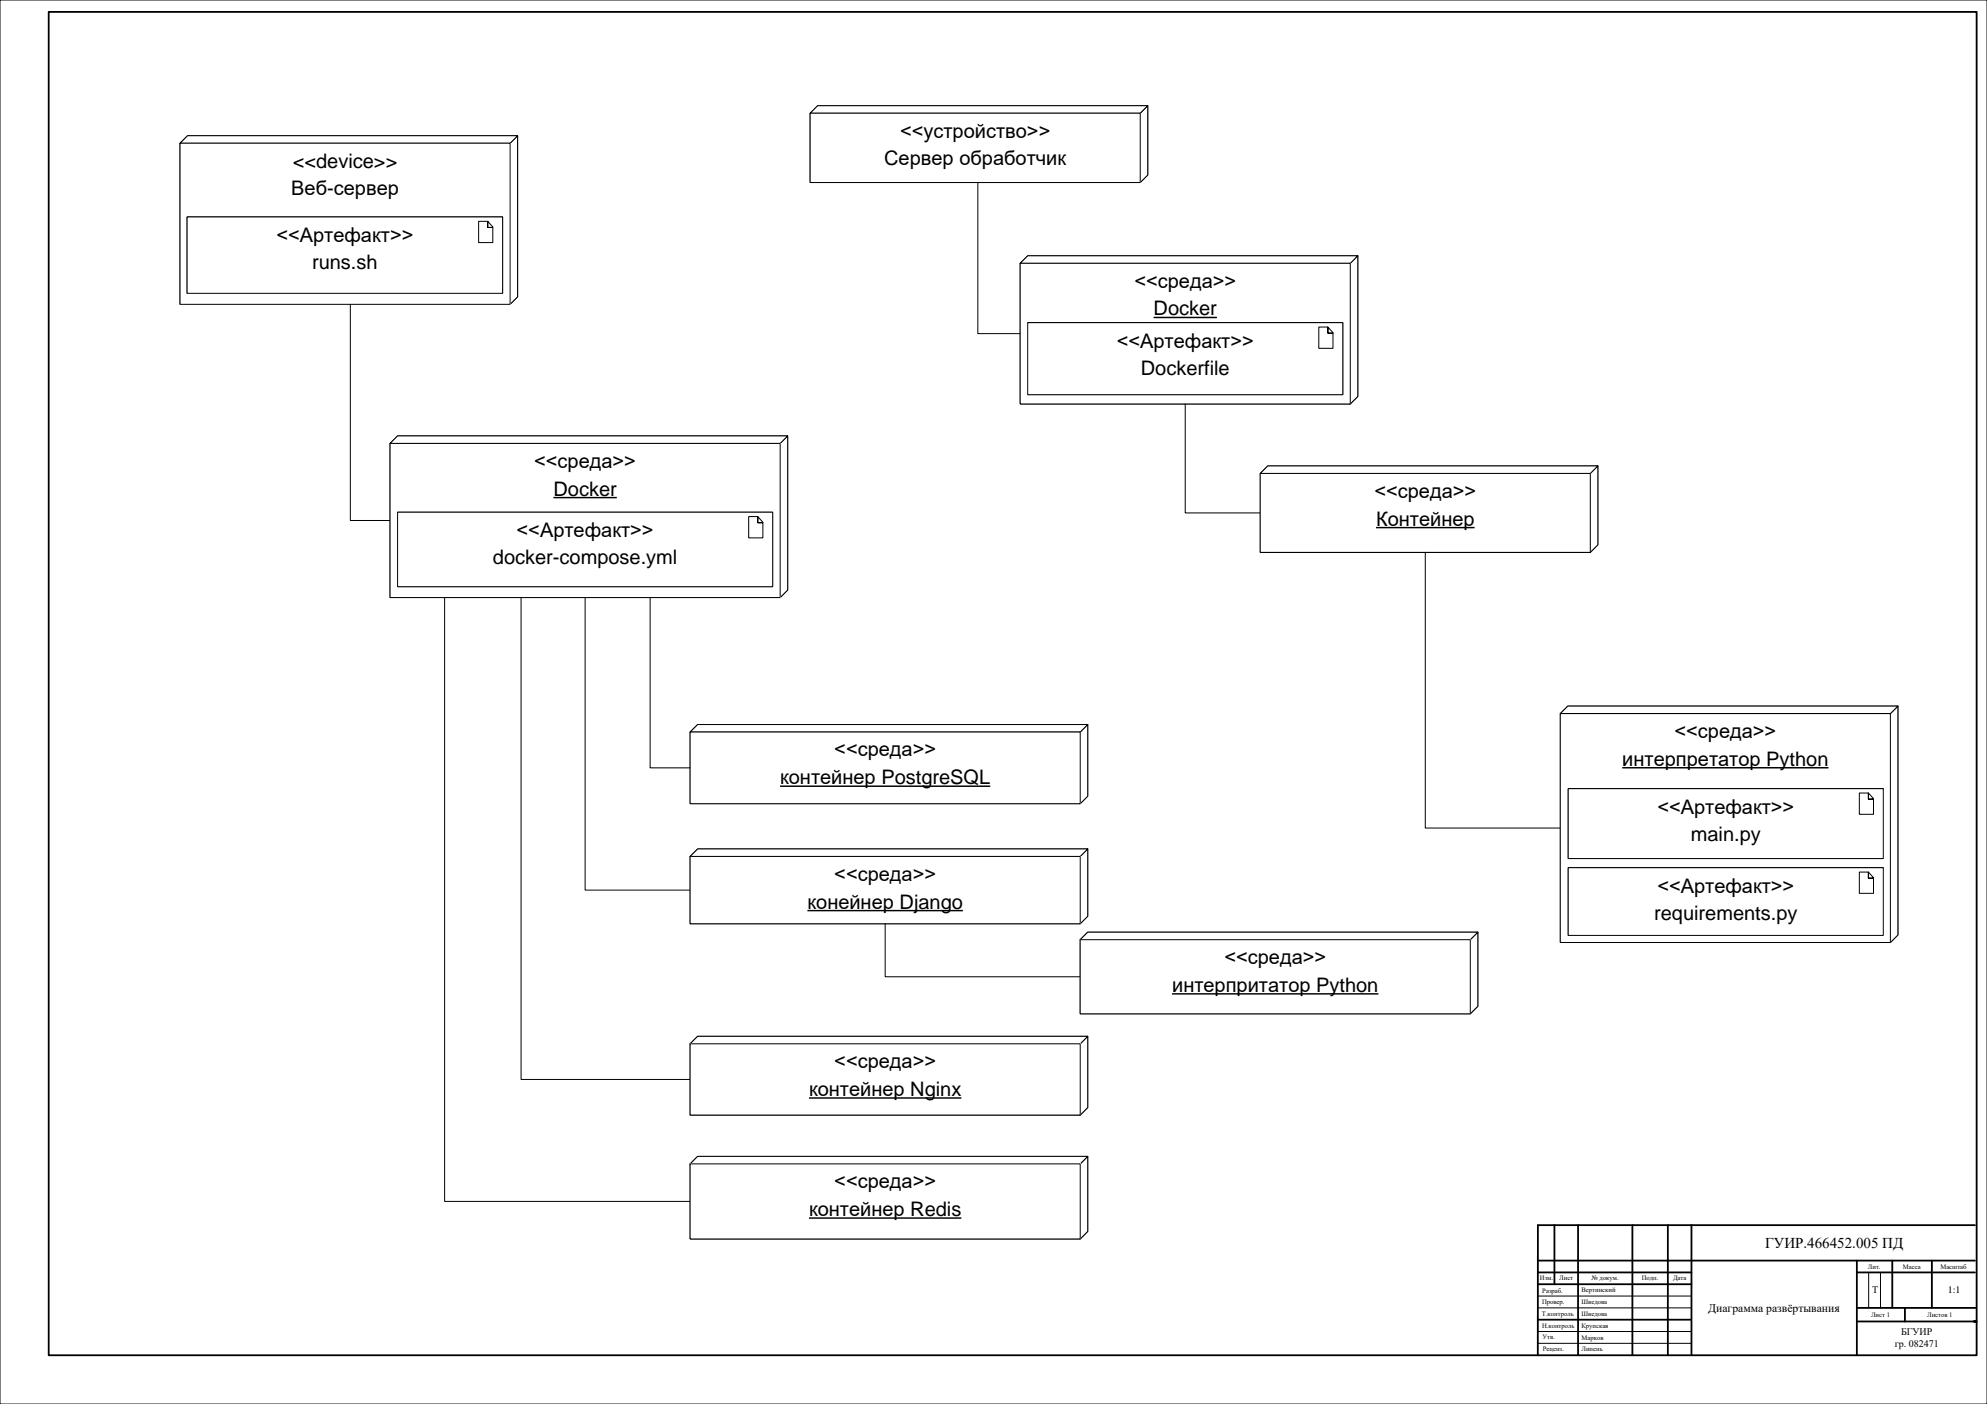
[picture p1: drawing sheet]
<svg xmlns="http://www.w3.org/2000/svg" width="841mm" height="594mm" viewBox="0 0 841 594" stroke-linecap="round" stroke-linejoin="round" font-family="sans-serif">
<path d="M0 0h841v594h-841zM790.9 538.3v15M795.9 538.3v15M650.9 553.3h65M650.9 548.3h65M833.4 559.1h3.2zM835.1 559.1l.8-.4 .8 .4-.8 .4zM650.9 568.3h65M650.9 563.3h65" fill="none" stroke="#000" stroke-width=".42"/>
<g fill="none" stroke="#000" stroke-width=".76">
<path d="M20.6 5h816v568.4h-816zM657.9 518.3v25M667.9 518.3v55M690.9 518.3v55M705.9 518.3v55M715.9 518.3v55M835.9 518.3h-185v55.1M650.9 533.3h185M650.9 538.3h65M785.9 533.3v40M785.9 538.3h50M800.9 533.3v20"/>
<path d="M817.7 533.3v20M650.9 558.3h64.7M650.9 543.3h65M785.9 553.3h50.3M785.9 559.1h50.7M806.3 553.3v5.8"/>
</g>
<g fill="#000">
<path d="M835.1 559.1l.8-.4 .8 .4-.8 .4z" fill-rule="evenodd"/>
<path d="M835.1 559.1l.8-.4 .8 .4-.8 .4z" fill-rule="evenodd"/>
</g>
<path d="M215.9 60.6l3.2-3.2v68.2l-3.2 3.1z" fill-rule="evenodd" fill="#fff"/>
<path d="M215.9 60.6l3.2-3.2v68.2l-3.2 3.1z" fill="none" stroke="#000" stroke-width=".42"/>
<path d="M76.2 60.6l3.2-3.2h139.7l-3.2 3.2z" fill-rule="evenodd" fill="#fff"/>
<path d="M76.2 60.6l3.2-3.2h139.7l-3.2 3.2z" fill="none" stroke="#000" stroke-width=".42"/>
<path d="M76.2 60.6h139.7v68.1h-139.7z" fill-rule="evenodd" fill="#fff"/>
<path d="M76.2 60.6h139.7v68.1h-139.7z" fill="none" stroke="#000" stroke-width=".42"/>
<path d="M215.9 60.6l3.2-3.2v68.2l-3.2 3.1z" fill-rule="evenodd" fill="#fff"/>
<path d="M215.9 60.6l3.2-3.2v68.2l-3.2 3.1z" fill="none" stroke="#000" stroke-width=".42"/>
<path d="M76.2 60.6l3.2-3.2h139.7l-3.2 3.2z" fill-rule="evenodd" fill="#fff"/>
<path d="M76.2 60.6l3.2-3.2h139.7l-3.2 3.2z" fill="none" stroke="#000" stroke-width=".42"/>
<path d="M76.2 60.6h139.7v68.1h-139.7z" fill-rule="evenodd" fill="#fff"/>
<path d="M76.2 60.6h139.7v68.1h-139.7z" fill="none" stroke="#000" stroke-width=".42"/>
<path d="M482.6 47.9l3.2-3.2v29.3l-3.2 3.2z" fill-rule="evenodd" fill="#fff"/>
<path d="M482.6 47.9l3.2-3.2v29.3l-3.2 3.2z" fill="none" stroke="#000" stroke-width=".42"/>
<path d="M342.9 47.9l3.2-3.2h139.7l-3.2 3.2z" fill-rule="evenodd" fill="#fff"/>
<path d="M342.9 47.9l3.2-3.2h139.7l-3.2 3.2z" fill="none" stroke="#000" stroke-width=".42"/>
<path d="M342.9 47.9h139.7v29.3h-139.7z" fill-rule="evenodd" fill="#fff"/>
<path d="M342.9 47.9h139.7v29.3h-139.7z" fill="none" stroke="#000" stroke-width=".42"/>
<path d="M482.6 47.9l3.2-3.2v29.3l-3.2 3.2z" fill-rule="evenodd" fill="#fff"/>
<path d="M482.6 47.9l3.2-3.2v29.3l-3.2 3.2z" fill="none" stroke="#000" stroke-width=".42"/>
<path d="M342.9 47.9l3.2-3.2h139.7l-3.2 3.2z" fill-rule="evenodd" fill="#fff"/>
<path d="M342.9 47.9l3.2-3.2h139.7l-3.2 3.2z" fill="none" stroke="#000" stroke-width=".42"/>
<path d="M342.9 47.9h139.7v29.3h-139.7z" fill-rule="evenodd" fill="#fff"/>
<path d="M342.9 47.9h139.7v29.3h-139.7zM413.9 77.2v63.9h17.9" fill="none" stroke="#000" stroke-width=".42"/>
<path d="M571.5 111.4l3.2-3.2v59.5l-3.2 3.2z" fill-rule="evenodd" fill="#fff"/>
<path d="M571.5 111.4l3.2-3.2v59.5l-3.2 3.2z" fill="none" stroke="#000" stroke-width=".42"/>
<path d="M435 108.2h139.7l-3.2 3.2h-139.7z" fill-rule="evenodd" fill="#fff"/>
<path d="M435 108.2h139.7l-3.2 3.2h-139.7z" fill="none" stroke="#000" stroke-width=".42"/>
<path d="M431.8 111.4h139.7v59.5h-139.7z" fill-rule="evenodd" fill="#fff"/>
<path d="M431.8 111.4h139.7v59.5h-139.7z" fill="none" stroke="#000" stroke-width=".42"/>
<path d="M488.2 134.3h26.9" fill="none" stroke="#000" stroke-width=".62" stroke-linecap="butt"/>
<path d="M571.5 111.4l3.2-3.2v59.5l-3.2 3.2z" fill-rule="evenodd" fill="#fff"/>
<path d="M571.5 111.4l3.2-3.2v59.5l-3.2 3.2z" fill="none" stroke="#000" stroke-width=".42"/>
<path d="M435 108.2h139.7l-3.2 3.2h-139.7z" fill-rule="evenodd" fill="#fff"/>
<path d="M435 108.2h139.7l-3.2 3.2h-139.7z" fill="none" stroke="#000" stroke-width=".42"/>
<path d="M431.8 111.4h139.7v59.5h-139.7z" fill-rule="evenodd" fill="#fff"/>
<path d="M431.8 111.4h139.7v59.5h-139.7z" fill="none" stroke="#000" stroke-width=".42"/>
<path d="M488.2 134.3h26.9" fill="none" stroke="#000" stroke-width=".62" stroke-linecap="butt"/>
<path d="M435 136.5h133.3v30.5h-133.3z" fill-rule="evenodd" fill="#fff"/>
<path d="M435 136.5h133.3v30.5h-133.3z" fill="none" stroke="#000" stroke-width=".42"/>
<path d="M558.2 138.4v9h6v-6.4h-2.2v-2.6zM562 138.4v2.6h2.2z" fill-rule="evenodd" fill="#fff"/>
<path d="M558.2 138.4h3.8v2.6h2.2v6.4h-6zM562 138.4l2.2 2.6h-2.2z" fill="none" stroke="#000" stroke-width=".42"/>
<path d="M435 136.5h133.3v30.5h-133.3z" fill-rule="evenodd" fill="#fff"/>
<path d="M435 136.5h133.3v30.5h-133.3z" fill="none" stroke="#000" stroke-width=".42"/>
<path d="M558.2 138.4v9h6v-6.4h-2.2v-2.6zM562 138.4v2.6h2.2z" fill-rule="evenodd" fill="#fff"/>
<path d="M558.2 138.4h3.8v2.6h2.2v6.4h-6zM562 138.4l2.2 2.6h-2.2zM501.6 170.9v46.1h31.8" fill="none" stroke="#000" stroke-width=".42"/>
<path d="M673.1 200.3l3.2-3.2v33.4l-3.2 3.2z" fill-rule="evenodd" fill="#fff"/>
<path d="M673.1 200.3l3.2-3.2v33.4l-3.2 3.2z" fill="none" stroke="#000" stroke-width=".42"/>
<path d="M536.6 197.1h139.7l-3.2 3.2h-139.7z" fill-rule="evenodd" fill="#fff"/>
<path d="M536.6 197.1h139.7l-3.2 3.2h-139.7z" fill="none" stroke="#000" stroke-width=".42"/>
<path d="M533.4 200.3h139.7v33.4h-139.7z" fill-rule="evenodd" fill="#fff"/>
<path d="M533.4 200.3h139.7v33.4h-139.7z" fill="none" stroke="#000" stroke-width=".42"/>
<path d="M582.4 223.2h41.7" fill="none" stroke="#000" stroke-width=".62" stroke-linecap="butt"/>
<path d="M673.1 200.3l3.2-3.2v33.4l-3.2 3.2z" fill-rule="evenodd" fill="#fff"/>
<path d="M673.1 200.3l3.2-3.2v33.4l-3.2 3.2z" fill="none" stroke="#000" stroke-width=".42"/>
<path d="M536.6 197.1h139.7l-3.2 3.2h-139.7z" fill-rule="evenodd" fill="#fff"/>
<path d="M536.6 197.1h139.7l-3.2 3.2h-139.7z" fill="none" stroke="#000" stroke-width=".42"/>
<path d="M533.4 200.3h139.7v33.4h-139.7z" fill-rule="evenodd" fill="#fff"/>
<path d="M533.4 200.3h139.7v33.4h-139.7zM603.2 233.7v116.6h57.2" fill="none" stroke="#000" stroke-width=".42"/>
<path d="M582.4 223.2h41.7" fill="none" stroke="#000" stroke-width=".62" stroke-linecap="butt"/>
<path d="M800.1 301.9l3.2-3.2v96.9l-3.2 3.1z" fill-rule="evenodd" fill="#fff"/>
<path d="M800.1 301.9l3.2-3.2v96.9l-3.2 3.1z" fill="none" stroke="#000" stroke-width=".42"/>
<path d="M663.6 298.7h139.7l-3.2 3.2h-139.7z" fill-rule="evenodd" fill="#fff"/>
<path d="M663.6 298.7h139.7l-3.2 3.2h-139.7z" fill="none" stroke="#000" stroke-width=".42"/>
<path d="M660.4 301.9h139.7v96.8h-139.7z" fill-rule="evenodd" fill="#fff"/>
<path d="M660.4 301.9h139.7v96.8h-139.7z" fill="none" stroke="#000" stroke-width=".42"/>
<path d="M686.6 324.8h87.3" fill="none" stroke="#000" stroke-width=".62" stroke-linecap="butt"/>
<path d="M800.1 301.9l3.2-3.2v96.9l-3.2 3.1z" fill-rule="evenodd" fill="#fff"/>
<path d="M800.1 301.9l3.2-3.2v96.9l-3.2 3.1z" fill="none" stroke="#000" stroke-width=".42"/>
<path d="M663.6 298.7h139.7l-3.2 3.2h-139.7z" fill-rule="evenodd" fill="#fff"/>
<path d="M663.6 298.7h139.7l-3.2 3.2h-139.7z" fill="none" stroke="#000" stroke-width=".42"/>
<path d="M660.4 301.9h139.7v96.8h-139.7z" fill-rule="evenodd" fill="#fff"/>
<path d="M660.4 301.9h139.7v96.8h-139.7z" fill="none" stroke="#000" stroke-width=".42"/>
<path d="M686.6 324.8h87.3" fill="none" stroke="#000" stroke-width=".62" stroke-linecap="butt"/>
<path d="M663.8 333.6h133.3v29.6h-133.3z" fill-rule="evenodd" fill="#fff"/>
<path d="M663.8 333.6h133.3v29.6h-133.3z" fill="none" stroke="#000" stroke-width=".42"/>
<path d="M787 335.5v9h6v-6.4h-2.2v-2.6zM790.8 335.5v2.6h2.2z" fill-rule="evenodd" fill="#fff"/>
<path d="M787 335.5h3.8v2.6h2.2v6.4h-6zM790.8 335.5l2.2 2.6h-2.2z" fill="none" stroke="#000" stroke-width=".42"/>
<path d="M663.8 333.6h133.3v29.6h-133.3z" fill-rule="evenodd" fill="#fff"/>
<path d="M663.8 333.6h133.3v29.6h-133.3z" fill="none" stroke="#000" stroke-width=".42"/>
<path d="M787 335.5v9h6v-6.4h-2.2v-2.6zM790.8 335.5v2.6h2.2z" fill-rule="evenodd" fill="#fff"/>
<path d="M787 335.5h3.8v2.6h2.2v6.4h-6zM790.8 335.5l2.2 2.6h-2.2z" fill="none" stroke="#000" stroke-width=".42"/>
<path d="M663.8 367.1h133.3v28.6h-133.3z" fill-rule="evenodd" fill="#fff"/>
<path d="M663.8 367.1h133.3v28.6h-133.3z" fill="none" stroke="#000" stroke-width=".42"/>
<path d="M787 368.9v9h6v-6.4h-2.2v-2.6zM790.8 368.9v2.6h2.2z" fill-rule="evenodd" fill="#fff"/>
<path d="M787 368.9h3.8v2.6h2.2v6.4h-6zM790.8 368.9l2.2 2.6h-2.2z" fill="none" stroke="#000" stroke-width=".42"/>
<path d="M663.8 367.1h133.3v28.6h-133.3z" fill-rule="evenodd" fill="#fff"/>
<path d="M663.8 367.1h133.3v28.6h-133.3z" fill="none" stroke="#000" stroke-width=".42"/>
<path d="M787 368.9v9h6v-6.4h-2.2v-2.6zM790.8 368.9v2.6h2.2z" fill-rule="evenodd" fill="#fff"/>
<path d="M148.3 128.7v91.5h16.8M787 368.9h3.8v2.6h2.2v6.4h-6zM790.8 368.9l2.2 2.6h-2.2z" fill="none" stroke="#000" stroke-width=".42"/>
<path d="M333.4 184.4v65.2l-3.2 3.2v-65.2z" fill-rule="evenodd" fill="#fff"/>
<path d="M333.4 184.4v65.2l-3.2 3.2v-65.2z" fill="none" stroke="#000" stroke-width=".42"/>
<path d="M168.3 184.4h165.1l-3.2 3.2h-165.1z" fill-rule="evenodd" fill="#fff"/>
<path d="M168.3 184.4h165.1l-3.2 3.2h-165.1z" fill="none" stroke="#000" stroke-width=".42"/>
<path d="M165.1 187.6h165.1v65.2h-165.1z" fill-rule="evenodd" fill="#fff"/>
<path d="M165.1 187.6h165.1v65.2h-165.1z" fill="none" stroke="#000" stroke-width=".42"/>
<path d="M234.2 210.5h26.9" fill="none" stroke="#000" stroke-width=".62" stroke-linecap="butt"/>
<path d="M333.4 184.4v65.2l-3.2 3.2v-65.2z" fill-rule="evenodd" fill="#fff"/>
<path d="M333.4 184.4v65.2l-3.2 3.2v-65.2z" fill="none" stroke="#000" stroke-width=".42"/>
<path d="M168.3 184.4h165.1l-3.2 3.2h-165.1z" fill-rule="evenodd" fill="#fff"/>
<path d="M168.3 184.4h165.1l-3.2 3.2h-165.1z" fill="none" stroke="#000" stroke-width=".42"/>
<path d="M165.1 187.6h165.1v65.2h-165.1z" fill-rule="evenodd" fill="#fff"/>
<path d="M165.1 187.6h165.1v65.2h-165.1z" fill="none" stroke="#000" stroke-width=".42"/>
<path d="M234.2 210.5h26.9" fill="none" stroke="#000" stroke-width=".62" stroke-linecap="butt"/>
<path d="M168.3 216.7h158.7v31.5h-158.7z" fill-rule="evenodd" fill="#fff"/>
<path d="M168.3 216.7h158.7v31.5h-158.7z" fill="none" stroke="#000" stroke-width=".42"/>
<path d="M316.9 218.6v9h6v-6.5h-2.2v-2.5zM320.7 218.6v2.5h2.2z" fill-rule="evenodd" fill="#fff"/>
<path d="M316.9 218.6h3.8v2.5h2.2v6.5h-6zM320.7 218.6l2.2 2.5h-2.2z" fill="none" stroke="#000" stroke-width=".42"/>
<path d="M168.3 216.7h158.7v31.5h-158.7z" fill-rule="evenodd" fill="#fff"/>
<path d="M168.3 216.7h158.7v31.5h-158.7z" fill="none" stroke="#000" stroke-width=".42"/>
<path d="M316.9 218.6v9h6v-6.5h-2.2v-2.5zM320.7 218.6v2.5h2.2z" fill-rule="evenodd" fill="#fff"/>
<path d="M316.9 218.6h3.8v2.5h2.2v6.5h-6zM320.7 218.6l2.2 2.5h-2.2z" fill="none" stroke="#000" stroke-width=".42"/>
<path d="M457.2 309.7l3.2-3.2v30.3l-3.2 3.2z" fill-rule="evenodd" fill="#fff"/>
<path d="M457.2 309.7l3.2-3.2v30.3l-3.2 3.2z" fill="none" stroke="#000" stroke-width=".42"/>
<path d="M295.3 306.5h165.1l-3.2 3.2h-165.1z" fill-rule="evenodd" fill="#fff"/>
<path d="M295.3 306.5h165.1l-3.2 3.2h-165.1z" fill="none" stroke="#000" stroke-width=".42"/>
<path d="M292.1 309.7h165.1v30.3h-165.1z" fill-rule="evenodd" fill="#fff"/>
<path d="M292.1 309.7h165.1v30.3h-165.1z" fill="none" stroke="#000" stroke-width=".42"/>
<path d="M330.2 332.6h88.9" fill="none" stroke="#000" stroke-width=".62" stroke-linecap="butt"/>
<path d="M457.2 309.7l3.2-3.2v30.3l-3.2 3.2z" fill-rule="evenodd" fill="#fff"/>
<path d="M457.2 309.7l3.2-3.2v30.3l-3.2 3.2z" fill="none" stroke="#000" stroke-width=".42"/>
<path d="M295.3 306.5h165.1l-3.2 3.2h-165.1z" fill-rule="evenodd" fill="#fff"/>
<path d="M295.3 306.5h165.1l-3.2 3.2h-165.1z" fill="none" stroke="#000" stroke-width=".42"/>
<path d="M292.1 309.7h165.1v30.3h-165.1z" fill-rule="evenodd" fill="#fff"/>
<path d="M247.6 252.8v123.8h44.5M292.1 309.7h165.1v30.3h-165.1z" fill="none" stroke="#000" stroke-width=".42"/>
<path d="M330.2 332.6h88.9" fill="none" stroke="#000" stroke-width=".62" stroke-linecap="butt"/>
<path d="M457.2 362.3l3.2-3.1v28.4l-3.2 3.2z" fill-rule="evenodd" fill="#fff"/>
<path d="M457.2 362.3l3.2-3.1v28.4l-3.2 3.2z" fill="none" stroke="#000" stroke-width=".42"/>
<path d="M292.1 362.3l3.2-3.1h165.1l-3.2 3.1z" fill-rule="evenodd" fill="#fff"/>
<path d="M292.1 362.3l3.2-3.1h165.1l-3.2 3.1z" fill="none" stroke="#000" stroke-width=".42"/>
<path d="M292.1 362.3h165.1v28.5h-165.1z" fill-rule="evenodd" fill="#fff"/>
<path d="M292.1 362.3h165.1v28.5h-165.1z" fill="none" stroke="#000" stroke-width=".42"/>
<path d="M341.7 385.2h65.9" fill="none" stroke="#000" stroke-width=".62" stroke-linecap="butt"/>
<path d="M457.2 362.3l3.2-3.1v28.4l-3.2 3.2z" fill-rule="evenodd" fill="#fff"/>
<path d="M457.2 362.3l3.2-3.1v28.4l-3.2 3.2z" fill="none" stroke="#000" stroke-width=".42"/>
<path d="M292.1 362.3l3.2-3.1h165.1l-3.2 3.1z" fill-rule="evenodd" fill="#fff"/>
<path d="M292.1 362.3l3.2-3.1h165.1l-3.2 3.1z" fill="none" stroke="#000" stroke-width=".42"/>
<path d="M292.1 362.3h165.1v28.5h-165.1z" fill-rule="evenodd" fill="#fff"/>
<path d="M292.1 362.3h165.1v28.5h-165.1z" fill="none" stroke="#000" stroke-width=".42"/>
<path d="M341.7 385.2h65.9" fill="none" stroke="#000" stroke-width=".62" stroke-linecap="butt"/>
<path d="M79.2 91.8h133.5v32.3h-133.5z" fill-rule="evenodd" fill="#fff"/>
<path d="M79.2 91.8h133.5v32.3h-133.5z" fill="none" stroke="#000" stroke-width=".42"/>
<path d="M202.6 93.6v9h6v-6.4h-2.2v-2.6zM206.4 93.6v2.6h2.2z" fill-rule="evenodd" fill="#fff"/>
<path d="M202.6 93.6h3.8v2.6h2.2v6.4h-6zM206.4 93.6l2.2 2.6h-2.2z" fill="none" stroke="#000" stroke-width=".42"/>
<path d="M79.2 91.8h133.5v32.3h-133.5z" fill-rule="evenodd" fill="#fff"/>
<path d="M79.2 91.8h133.5v32.3h-133.5z" fill="none" stroke="#000" stroke-width=".42"/>
<path d="M202.6 93.6v9h6v-6.4h-2.2v-2.6zM206.4 93.6v2.6h2.2z" fill-rule="evenodd" fill="#fff"/>
<path d="M202.6 93.6h3.8v2.6h2.2v6.4h-6zM206.4 93.6l2.2 2.6h-2.2zM220.5 252.8v203.9h71.6" fill="none" stroke="#000" stroke-width=".42"/>
<path d="M457.2 441.6l3.2-3.2v30.2l-3.2 3.1z" fill-rule="evenodd" fill="#fff"/>
<path d="M457.2 441.6l3.2-3.2v30.2l-3.2 3.1z" fill="none" stroke="#000" stroke-width=".42"/>
<path d="M295.3 438.4h165.1l-3.2 3.2h-165.1z" fill-rule="evenodd" fill="#fff"/>
<path d="M295.3 438.4h165.1l-3.2 3.2h-165.1z" fill="none" stroke="#000" stroke-width=".42"/>
<path d="M292.1 441.6h165.1v30.1h-165.1z" fill-rule="evenodd" fill="#fff"/>
<path d="M292.1 441.6h165.1v30.1h-165.1z" fill="none" stroke="#000" stroke-width=".42"/>
<path d="M342.4 464.5h64.5" fill="none" stroke="#000" stroke-width=".62" stroke-linecap="butt"/>
<path d="M457.2 441.6l3.2-3.2v30.2l-3.2 3.1z" fill-rule="evenodd" fill="#fff"/>
<path d="M457.2 441.6l3.2-3.2v30.2l-3.2 3.1z" fill="none" stroke="#000" stroke-width=".42"/>
<path d="M295.3 438.4h165.1l-3.2 3.2h-165.1z" fill-rule="evenodd" fill="#fff"/>
<path d="M295.3 438.4h165.1l-3.2 3.2h-165.1z" fill="none" stroke="#000" stroke-width=".42"/>
<path d="M292.1 441.6h165.1v30.1h-165.1z" fill-rule="evenodd" fill="#fff"/>
<path d="M188.2 252.8v255.5h103.9M292.1 441.6h165.1v30.1h-165.1z" fill="none" stroke="#000" stroke-width=".42"/>
<path d="M342.4 464.5h64.5" fill="none" stroke="#000" stroke-width=".62" stroke-linecap="butt"/>
<path d="M457.2 492.4l3.2-3.2v31.8l-3.2 3.2z" fill-rule="evenodd" fill="#fff"/>
<path d="M457.2 492.4l3.2-3.2v31.8l-3.2 3.2z" fill="none" stroke="#000" stroke-width=".42"/>
<path d="M292.1 492.4l3.2-3.2h165.1l-3.2 3.2z" fill-rule="evenodd" fill="#fff"/>
<path d="M292.1 492.4l3.2-3.2h165.1l-3.2 3.2z" fill="none" stroke="#000" stroke-width=".42"/>
<path d="M292.1 492.4h165.1v31.8h-165.1z" fill-rule="evenodd" fill="#fff"/>
<path d="M292.1 492.4h165.1v31.8h-165.1z" fill="none" stroke="#000" stroke-width=".42"/>
<path d="M342.4 515.3h64.5" fill="none" stroke="#000" stroke-width=".62" stroke-linecap="butt"/>
<path d="M457.2 492.4l3.2-3.2v31.8l-3.2 3.2z" fill-rule="evenodd" fill="#fff"/>
<path d="M457.2 492.4l3.2-3.2v31.8l-3.2 3.2z" fill="none" stroke="#000" stroke-width=".42"/>
<path d="M292.1 492.4l3.2-3.2h165.1l-3.2 3.2z" fill-rule="evenodd" fill="#fff"/>
<path d="M292.1 492.4l3.2-3.2h165.1l-3.2 3.2z" fill="none" stroke="#000" stroke-width=".42"/>
<path d="M292.1 492.4h165.1v31.8h-165.1z" fill-rule="evenodd" fill="#fff"/>
<path d="M374.6 390.8v22.4h82.6M292.1 492.4h165.1v31.8h-165.1z" fill="none" stroke="#000" stroke-width=".42"/>
<path d="M342.4 515.3h64.5" fill="none" stroke="#000" stroke-width=".62" stroke-linecap="butt"/>
<path d="M625.5 394.4v31.3l-3.2 3.2v-31.4z" fill-rule="evenodd" fill="#fff"/>
<path d="M625.5 394.4v31.3l-3.2 3.2v-31.4z" fill="none" stroke="#000" stroke-width=".42"/>
<path d="M460.4 394.4h165.1l-3.2 3.1h-165.1z" fill-rule="evenodd" fill="#fff"/>
<path d="M460.4 394.4h165.1l-3.2 3.1h-165.1z" fill="none" stroke="#000" stroke-width=".42"/>
<path d="M457.2 397.6h165.1v31.3h-165.1z" fill-rule="evenodd" fill="#fff"/>
<path d="M457.2 397.6h165.1v31.3h-165.1z" fill="none" stroke="#000" stroke-width=".42"/>
<path d="M496.1 420.5h87.3" fill="none" stroke="#000" stroke-width=".62" stroke-linecap="butt"/>
<path d="M625.5 394.4v31.3l-3.2 3.2v-31.4z" fill-rule="evenodd" fill="#fff"/>
<path d="M625.5 394.4v31.3l-3.2 3.2v-31.4z" fill="none" stroke="#000" stroke-width=".42"/>
<path d="M460.4 394.4h165.1l-3.2 3.1h-165.1z" fill-rule="evenodd" fill="#fff"/>
<path d="M460.4 394.4h165.1l-3.2 3.1h-165.1z" fill="none" stroke="#000" stroke-width=".42"/>
<path d="M457.2 397.6h165.1v31.3h-165.1z" fill-rule="evenodd" fill="#fff"/>
<path d="M275.2 252.8v72.1h16.9M457.2 397.6h165.1v31.3h-165.1z" fill="none" stroke="#000" stroke-width=".42"/>
<path d="M496.1 420.5h87.3" fill="none" stroke="#000" stroke-width=".62" stroke-linecap="butt"/>
<g font-size="8.5">
<text x="381" y="58.2">&lt;&lt;устройство&gt;&gt;</text>
<text x="123.9" y="70.9">&lt;&lt;device&gt;&gt;</text>
<text x="374.2" y="69.9">Сервер обработчик</text>
<text x="123.3" y="82.6">Веб-сервер</text>
<text x="117" y="102.3">&lt;&lt;Артефакт&gt;&gt;</text>
<text x="132.1" y="113.8">runs.sh</text>
<text x="480.1" y="121.7">&lt;&lt;среда&gt;&gt;</text>
<text x="488.3" y="133.4">Docker</text>
<text x="472.7" y="147.1">&lt;&lt;Артефакт&gt;&gt;</text>
<text x="482.9" y="158.5">Dockerfile</text>
<text x="226.1" y="197.9">&lt;&lt;среда&gt;&gt;</text>
<text x="234.3" y="209.6">Docker</text>
<text x="581.7" y="210.6">&lt;&lt;среда&gt;&gt;</text>
<text x="218.7" y="227.3">&lt;&lt;Артефакт&gt;&gt;</text>
<text x="582.4" y="222.3">Контейнер</text>
<text x="208.6" y="238.7">docker-compose.yml</text>
<text x="708.7" y="312.2">&lt;&lt;среда&gt;&gt;</text>
<text x="353.1" y="320">&lt;&lt;среда&gt;&gt;</text>
<text x="686.6" y="323.9">интерпретатор Python</text>
<text x="330.2" y="331.7">контейнер PostgreSQL</text>
<text x="701.5" y="344.2">&lt;&lt;Артефакт&gt;&gt;</text>
<text x="715.6" y="355.7">main.py</text>
<text x="353.1" y="372.6">&lt;&lt;среда&gt;&gt;</text>
<text x="701.5" y="377.7">&lt;&lt;Артефакт&gt;&gt;</text>
<text x="341.8" y="384.4">конейнер Django</text>
<text x="700.1" y="389.1">requirements.py</text>
<text x="518.2" y="407.9">&lt;&lt;среда&gt;&gt;</text>
<text x="496.1" y="419.6">интерпритатор Python</text>
<text x="353.1" y="451.9">&lt;&lt;среда&gt;&gt;</text>
<text x="342.4" y="463.6">контейнер Nginx</text>
<text x="353.1" y="502.7">&lt;&lt;среда&gt;&gt;</text>
<text x="342.4" y="514.5">контейнер Redis</text>
</g>
<text font-size="6.3" x="747.1" y="527.8">ГУИР.466452.005 ПД</text>
<text font-size="5" x="723" y="555">Диаграмма развёртывания</text>
<g font-size="4.2">
<text x="792.4" y="547.1">Т</text>
<text x="824.4" y="547.1">1:1</text>
<text x="801.9" y="570">гр. 082471</text>
<text x="804.6" y="564.9">БГУИР</text>
</g>
<g font-size="2.8">
<text x="790.6" y="536.7">Лит.</text>
<text x="805.4" y="536.7">Масса</text>
<text x="821.3" y="536.7">Масштаб</text>
<text x="651.8" y="541.7">Изм.</text>
<text x="660" y="541.7">Лист</text>
<text x="673.6" y="541.7">№ докум.</text>
<text x="694.9" y="541.7">Подп.</text>
<text x="708.1" y="541.7">Дата</text>
<text x="652.7" y="551.8">Провер.</text>
<text x="652.8" y="546.8">Разраб.</text>
<text x="669.4" y="546.7">Вертинский</text>
<text x="669.4" y="551.7">Шведова</text>
<text x="652.6" y="556.6">Т.контроль</text>
<text x="669.4" y="556.6">Шведова</text>
<text x="792" y="557.3">Лист 1</text>
<text x="815.7" y="557.3">Листов 1</text>
<text x="652.7" y="561.7">Н.контроль</text>
<text x="669.4" y="561.9">Крупская</text>
<text x="652.8" y="566.5">Утв.</text>
<text x="669.4" y="566.7">Марков</text>
<text x="653" y="571.7">Реценз.</text>
<text x="669.4" y="571.7">Липень</text>
</g>
</svg>
